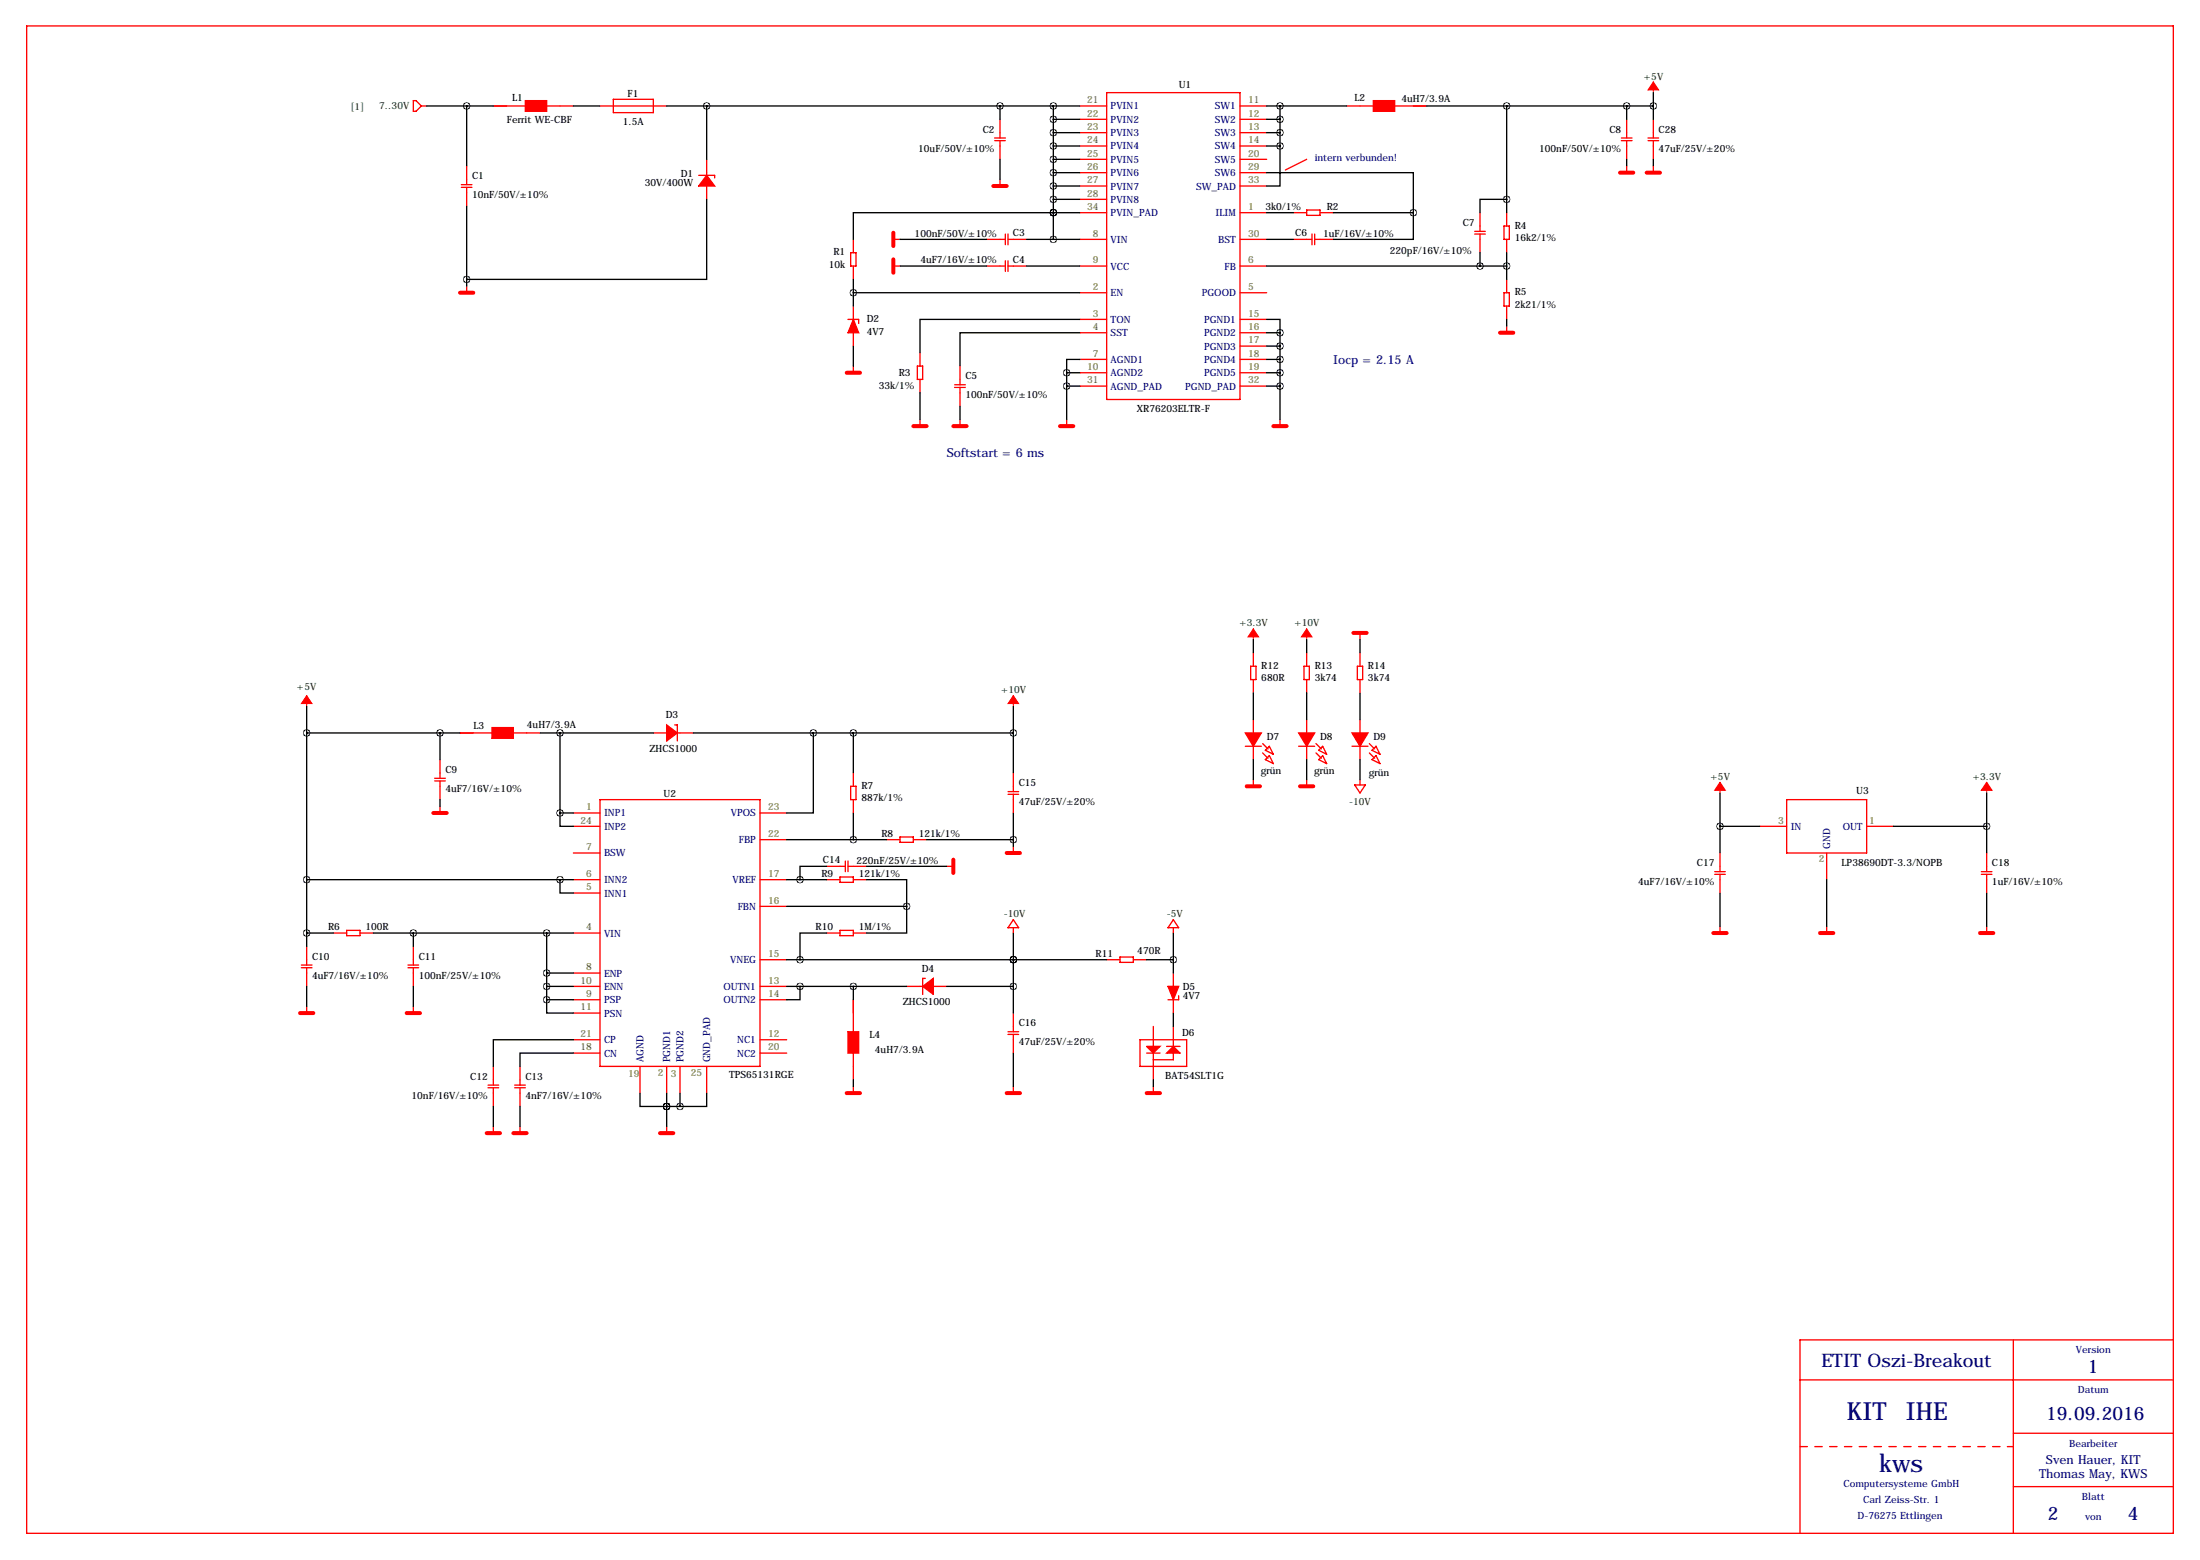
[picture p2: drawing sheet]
<svg xmlns="http://www.w3.org/2000/svg" width="419mm" height="297mm" viewBox="0 0 419 297" stroke-linecap="round" stroke-linejoin="round" font-family="sans-serif">
<g fill="none" stroke="#f00" stroke-width=".25">
<path d="M5.1 4.9h408.9v287.1h-408.9zM78.7 19.2h.5l1.1 1-1.1 1h-.5zM116.8 18.9h7.7v2.5h-7.7zM210.8 17.6h25.4v58.5h-25.4zM80.3 20.2h1M87.9 35.2h2M87.9 35.7h2M88.9 31.6v3.6M88.9 35.7v3.5M94 20.2h6.1M104.1 20.2h5.1M114.3 20.2h12.7"/>
<path d="M133.1 33.4h3v.5M134.6 30.3v7.7M189.5 26.3h2M189.5 26.8h2M190.5 22.7v3.6M190.5 26.8v3.5M190.5 34.1v1.3M205.7 20.2h5.1M205.7 22.7h5.1M205.7 25.3h5.1M205.7 27.8h5.1M205.7 30.3h5.1"/>
<path d="M205.7 32.9h5.1M205.7 35.4h5.1M205.7 38h5.1M236.2 20.2h5.1M236.2 22.7h5.1M236.2 25.3h5.1M236.2 27.8h5.1M236.2 30.3h5.1M236.2 32.9h5.1M236.2 35.4h5.1M248.9 30.3l-4 2.1M248.9 40h2.6v1h-2.6z"/>
<path d="M256.5 20.2h5.1M265.7 20.2h6.1M308.9 26.3h2M308.9 26.8h2M309.9 22.7v3.6M309.9 26.8v3.5M309.9 31.6v1.3M313.9 26.3h2.1M313.9 26.8h2.1M315 22.7v3.6M315 26.8v3.5M315 31.6v1.3"/>
<path d="M88.9 54.5v1.2M162.1 48.1h1v2.6h-1zM162.6 45.6v2.5M162.6 50.7v2.5M162.6 58.3v2.5M170.2 50.7h1.2M170.2 45.6h1.2M188 50.7h3.5M188 45.6h3.5M191.5 44.6v2M191.5 49.6v2.1M192 50.7h3.6"/>
<path d="M192 45.6h3.6M192 44.6v2M192 49.6v2.1M205.7 50.7h5.1M205.7 45.6h5.1M205.7 55.7h5.1M205.7 40.5h5.1M236.2 50.7h5.1M236.2 45.6h5.1M236.2 55.7h5.1M236.2 40.5h5.1M246.4 45.6h3.5"/>
<path d="M246.4 40.5h2.5M249.9 44.6v2M250.4 45.6h3.6M250.4 44.6v2M251.5 40.5h2.5M280.9 44.1h2.1M280.9 44.6h2.1M281.9 40.5v3.6M281.9 44.6v3.5M286.5 43h1v2.6h-1zM286.5 55.7h1v2.6h-1zM287 40.5v2.5"/>
<path d="M287 45.6v2.5M287 53.2v2.5M287 58.3v2.5M161.5 60.8h2.1v.8M162.6 63.4v2.5M162.6 69.7v1.3M174.8 69.7h1v2.5h-1zM175.3 67.2v2.5M175.3 72.2v2.6M175.3 79.9v1.2M181.9 73.3h2M181.9 73.8h2"/>
<path d="M182.9 69.7v3.6M182.9 73.8v3.5M182.9 79.9v1.2M203.2 79.9v1.2M205.7 60.8h5.1M205.7 63.4h5.1M205.7 68.4h5.1M205.7 71h5.1M205.7 73.5h5.1M236.2 60.8h5.1M236.2 63.4h5.1M236.2 68.4h5.1"/>
<path d="M236.2 71h5.1M236.2 73.5h5.1M236.2 65.9h5.1M243.8 79.9v1.2M287 62.1v1.3M87.6 139.6h6.1M97.8 139.6h5.1M124.5 139.6h7.6M128.5 138h.5v3.1M238.3 126.9h1v2.5h-1zM238.8 124.3v2.6M238.8 129.4v2.5"/>
<path d="M238.8 137v2.6M248.4 126.9h1v2.5h-1zM248.9 124.3v2.6M248.9 129.4v2.5M248.9 137v2.6M258.6 126.9h1v2.5h-1zM259.1 120.5v1.3M259.1 124.3v2.6M259.1 129.4v2.5M259.1 137v2.6M82.8 148.2h2M82.8 148.7h2"/>
<path d="M83.8 144.6v3.6M83.8 148.7v3.6M83.8 153.5v1.3M109.2 154.8h5.1M109.2 157.3h5.1M114.3 152.3h30.5v50.8h-30.5zM144.8 154.8h5.1M144.8 159.9h5.1M162.1 149.7h1v2.6h-1zM162.6 147.2v2.5M162.6 152.3v2.5M168.9 159.9h2.5"/>
<path d="M171.4 159.4h2.6v1h-2.6zM174 159.9h2.5M192 150.7h2.1M192 151.2h2.1M193 147.2v3.5M193 151.2v3.6M237.2 142.1h3.1M238.8 142.1v2.5M238.8 148.4v1.3M240.5 143.4l1.1 1M240.5 141.6l1.1 1M241.8 143.9l.8 1.5-1.6-.8z"/>
<path d="M241.8 142.1l.8 1.5-1.6-.7zM247.4 142.1h3M248.9 142.1v2.5M248.9 148.4v1.3M250.7 143.4l1 1M250.7 141.6l1 1M252 143.9l.7 1.5-1.5-.8zM252 142.1l.7 1.5-1.5-.7zM257.6 142.1h3M258.1 149.5h2l-1 1.5zM259.1 142.1v2.5M259.1 148.4v1.1"/>
<path d="M260.9 143.4l1 1M260.9 141.6l1 1M262.1 143.9l.8 1.5-1.5-.8zM262.1 142.1l.8 1.5-1.5-.7zM335.3 157.3h5.1M340.4 152.3h15.2v10.1h-15.2zM355.6 157.3h5.1M63.5 177.7h2.5M66 177.2h2.6v1h-2.6zM68.6 177.7h2.5M109.2 162.4h5.1M109.2 170h5.1"/>
<path d="M109.2 177.7h5.1M109.2 167.5h5.1M144.8 167.5h5.1M144.8 172.6h5.1M157.5 177.7h2.5M157.5 167.5h2.5M157.5 165h3.5M160 167h2.6v1h-2.6zM160 177.2h2.6v1h-2.6zM161 163.9v2.1M161.5 163.9v2.1M161.5 165h3.6"/>
<path d="M162.6 177.7h2.5M162.6 167.5h2.5M180.3 165h1.3M193 161.1v1.3M193 176.6v1.1M193 175.1l1.1 1.5h-2.1zM223.5 176.6v1.1M223.5 175.1l1 1.5h-2zM326.6 166h2.1M326.6 166.5h2.1M327.7 162.4v3.6M327.7 166.5v3.5"/>
<path d="M327.7 176.4v1.3M348 162.4v5.1M348 176.4v1.3M377.4 166h2.1M377.4 166.5h2.1M378.5 162.4v3.6M378.5 166.5v3.5M378.5 176.4v1.3M57.4 183.8h2M57.4 184.3h2M58.4 180.2v3.6M58.4 184.3v3.5"/>
<path d="M58.4 191.6v1.3M77.7 183.8h2.1M77.7 184.3h2.1M78.7 180.2v3.6M78.7 184.3v3.5M78.7 191.6v1.3M109.2 185.3h5.1M109.2 187.8h5.1M109.2 190.4h5.1M109.2 192.9h5.1M109.2 198h5.1M144.8 187.8h5.1"/>
<path d="M144.8 190.4h5.1M144.8 198h5.1M144.8 182.7h5.1M162.6 190.4v6.1M172.7 187.8h7.6M176.3 186.3h-.5v3M192 196.5h2.1M192 197h2.1M193 192.9v3.6M193 197v3.5M210.8 182.7h2.6M213.4 182.2h2.5v1h-2.5z"/>
<path d="M215.9 182.7h2.5M217.2 198h8.9v5.1h-8.9zM219.7 195.4v3.8M222.2 199.2h2.6M223.5 185.3v2.5M223.5 190.4v2.5M223.5 195.4v3.8M224.5 189.6v.8h-2M93 206.6h2M93 207.1h2M94 203.1v3.5M94 207.1v3.6"/>
<path d="M94 214.5v1.3M98 206.6h2.1M98 207.1h2.1M99.1 203.1v3.5M99.1 207.1v3.6M99.1 214.5v1.3M109.2 200.5h5.1M121.9 203.1v5M127 203.1v5M127 214.5v1.3M129.5 203.1v5M134.6 203.1v5"/>
<path d="M144.8 200.5h5.1M162.6 200.5v5.1M162.6 206.9v1.2M193 206.9v1.2M218.4 200.5h2.6M219.7 200.5v5.1M219.7 206.9v1.2M223.5 200.5v1.3h-3.8M383.5 255.1v36.9M414 255.1h-71.1v36.9M342.9 262.7h71.1M383.5 272.9h30.5"/>
<path d="M383.5 283.1h30.5"/>
</g>
<path d="M342.9 275.4h40.6" fill="none" stroke="#f00" stroke-width=".25" stroke-dasharray="1.4 1.4"/>
<g fill="#f00" stroke="#f00" stroke-width=".25">
<path d="M100.1 19.2h4v2h-4z"/>
<path d="M134.6 33.4l1.5 2h-3z"/>
<path d="M261.6 19.2h4.1v2h-4.1z"/>
<path d="M93.7 138.5h4.1v2.1h-4.1z"/>
<path d="M127 138l2 1.6-2 1.5z"/>
<path d="M175.8 187.8l2-1.5v3z"/>
<path d="M161.5 196.5h2.1v4h-2.1z"/>
<path d="M223.5 199.2l1.3 1.3h-2.6z"/>
<path d="M218.4 199.2h2.6l-1.3 1.3z"/>
<path d="M222.5 187.8h2l-1 2.6z"/>
<path d="M247.4 139.6h3l-1.5 2.5z"/>
<path d="M257.6 139.6h3l-1.5 2.5z"/>
<path d="M237.2 139.6h3.1l-1.5 2.5z"/>
<path d="M162.6 60.8l1 2.6h-2.1z"/>
</g>
<g fill="none" stroke="#f00" stroke-width=".76">
<path d="M189.2 35.4h2.6M308.6 32.9h2.5M313.7 32.9h2.5M87.6 55.7h2.6M170.2 44.3v2.5M170.2 49.4v2.5M161.3 71h2.5M285.8 63.4h2.5M174 81.1h2.5M181.6 81.1h2.5M201.9 81.1h2.6M242.6 81.1h2.5"/>
<path d="M257.8 120.5h2.5M82.5 154.8h2.6M237.5 149.7h2.5M247.6 149.7h2.6M181.6 163.7v2.5M191.8 162.4h2.5M326.4 177.7h2.5M346.7 177.7h2.5M377.2 177.7h2.5M57.1 192.9h2.6M77.5 192.9h2.5M92.7 215.8h2.5"/>
<path d="M97.8 215.8h2.5M125.7 215.8h2.6M161.3 208.1h2.5M191.8 208.1h2.5M218.4 208.1h2.6"/>
</g>
<path d="M315 15.6v2M238.8 119.7v2.1M248.9 119.7v2.1M58.4 132.4v2.1M193 132.4v2.1M327.7 149v2M378.5 149v2" fill="none" stroke="#f00" stroke-width=".19"/>
<g fill="#f00" stroke="#f00" stroke-width=".19">
<path d="M58.4 132.4l1 1.6h-2z"/>
<path d="M193 132.4l1.1 1.6h-2.1z"/>
<path d="M327.7 149l1 1.5h-2.1z"/>
<path d="M378.5 149l1 1.5h-2.1z"/>
<path d="M248.9 119.7l1 1.6h-2z"/>
<path d="M238.8 119.7l1 1.6h-2.1z"/>
<path d="M315 15.6l1 1.5h-2.1z"/>
</g>
<g fill="none" stroke="#000" stroke-width=".25">
<path d="M315 17.6v5.1M81.3 20.2h12.7M88.9 20.2v11.4M88.9 39.2v15.3M109.2 20.2h5.1M127 20.2h78.7M134.6 38v15.2h-45.7M134.6 20.2v10.1M190.5 20.2v2.5M190.5 30.3v3.8M200.7 22.7h5M200.7 25.3h5"/>
<path d="M200.7 27.8h5M200.7 20.2v25.4M200.7 38h5M200.7 30.3h5M200.7 32.9h5M200.7 35.4h5M241.3 32.9h27.9v7.6M241.3 20.2h15.2M241.3 22.7h2.5M241.3 25.3h2.5M241.3 27.8h2.5M243.8 27.8v7.6h-2.5"/>
<path d="M243.8 20.2v7.6M271.8 20.2h43.2M287 38h-5.1v2.5M287 20.2v20.3M309.9 20.2v2.5M309.9 30.3v1.3M315 30.3v1.3M162.6 53.2v5.1M162.6 55.7h43.1M171.4 45.6h16.6M171.4 50.7h16.6M195.6 45.6h10.1"/>
<path d="M195.6 50.7h10.1M200.7 40.5h-38.1v5.1M200.7 40.5h.1M200.7 40.5h5M241.3 45.6h5.1M241.3 50.7h45.7M241.3 40.5h5.1M254 40.5h15.2M269.2 40.5v5.1h-15.2M281.9 48.1v2.6M287 48.1v5.1M162.6 65.9v3.8"/>
<path d="M175.3 74.8v5.1M182.9 77.3v2.6M203.2 71h2.5M203.2 73.5h2.5M203.2 71v8.9M205.7 68.4h-2.5v2.6M205.7 63.4h-22.8v6.3M205.7 60.8h-30.4v6.4M241.3 60.8h2.5v2.6M241.3 71h2.5M241.3 73.5h2.5M241.3 63.4h2.5"/>
<path d="M241.3 65.9h2.5M241.3 68.4h2.5M243.8 63.4v16.5M287 60.8v1.3M58.4 139.6h29.2M58.4 134.5v45.7M83.8 139.6v5M102.9 139.6h21.6M106.7 139.6v15.2M132.1 139.6h60.9M154.9 139.6v15.2h-5M162.6 139.6v7.6"/>
<path d="M193 134.5v12.7M238.8 121.8v2.5M238.8 131.9v5.1M248.9 121.8v2.5M248.9 131.9v5.1M259.1 121.8v2.5M259.1 131.9v5.1M83.8 152.3v1.2M106.7 154.8v2.5h2.5M106.7 154.8h2.5M149.9 159.9h19M162.6 154.8v5.1"/>
<path d="M176.5 159.9h16.5M193 154.8v6.3M238.8 144.6v3.8M248.9 144.6v3.8M259.1 144.6v3.8M327.7 151v11.4M327.7 157.3h7.6M360.7 157.3h17.8M378.5 151v11.4M58.4 177.7h5.1M58.4 167.5h50.8M71.1 177.7h38.1"/>
<path d="M78.7 177.7v2.5M104.1 177.7v12.7M106.7 167.5v2.5h2.5M149.9 167.5h7.6M149.9 172.6h22.8M157.5 177.7h-5.1v5M157.5 165h-5.1v2.5M165.1 167.5h7.6v5.1M165.1 165h15.2M172.7 172.6v5.1h-7.6M193 177.7v15.2M223.5 177.7v7.6"/>
<path d="M327.7 170v6.4M348 167.5v8.9M378.5 170v6.4M58.4 187.8v3.8M78.7 187.8v3.8M104.1 190.4v2.5h5.1M104.1 185.3h5.1M104.1 190.4h5.1M104.1 187.8h5.1M109.2 198h-15.2v5.1M149.9 187.8h22.8M149.9 182.7h60.9"/>
<path d="M152.4 187.8v2.6h-2.5M162.6 187.8v2.6M180.3 187.8h12.7M193 182.7h.1M218.4 182.7h5.1M223.5 192.9v2.5M94 210.7v3.8M99.1 210.7v3.8M109.2 200.5h-10.1v2.6M121.9 208.1v2.6h5.1M127 210.7h.1M127 208.1v6.4"/>
<path d="M127 210.7h2.5M129.5 208.1v2.6M134.6 208.1v2.6h-5.1M162.6 205.6v1.3M193 200.5v6.4M219.7 205.6v1.3"/>
</g>
<path d="M104.1 187.8a.05 .05 0 0 0 .1 0 .05 .05 0 0 0-.1 0zM104.1 190.4a.05 .05 0 0 0 .1 0 .05 .05 0 0 0-.1 0zM104.1 185.3a.05 .05 0 0 0 .1 0 .05 .05 0 0 0-.1 0zM129.5 210.7a.05 .05 0 0 0 .1 0 .05 .05 0 0 0-.1 0zM106.6 154.8a.05 .05 0 0 0 .1 0 .05 .05 0 0 0-.1 0zM106.6 139.6a.05 .05 0 0 0 .1 0 .05 .05 0 0 0-.1 0zM106.6 167.5a.05 .05 0 0 0 .1 0 .05 .05 0 0 0-.1 0zM58.4 139.6a.05 .05 0 0 0 .1 0 .05 .05 0 0 0-.1 0zM154.9 139.6a.05 .05 0 0 0 .1 0 .05 .05 0 0 0-.1 0zM58.4 167.5a.05 .05 0 0 0 .1 0 .05 .05 0 0 0-.1 0zM58.4 177.7a.05 .05 0 0 0 .1 0 .05 .05 0 0 0-.1 0zM78.7 177.7a.05 .05 0 0 0 .1 0 .05 .05 0 0 0-.1 0zM104.1 177.7a.05 .05 0 0 0 .1 0 .05 .05 0 0 0-.1 0zM193 139.6a.05 .05 0 0 0 .1 0 .05 .05 0 0 0-.1 0zM162.5 139.6a.05 .05 0 0 0 .1 0 .05 .05 0 0 0-.1 0zM162.5 159.9a.05 .05 0 0 0 .1 0 .05 .05 0 0 0-.1 0zM193 159.9a.05 .05 0 0 0 .1 0 .05 .05 0 0 0-.1 0zM162.5 187.8a.05 .05 0 0 0 .1 0 .05 .05 0 0 0-.1 0zM172.7 172.6a.05 .05 0 0 0 .1 0 .05 .05 0 0 0-.1 0zM193 182.7a.05 .05 0 0 0 .1 0 .05 .05 0 0 0-.1 0zM193 187.8a.05 .05 0 0 0 .1 0 .05 .05 0 0 0-.1 0zM193 182.7a.05 .05 0 0 0 .1 0 .05 .05 0 0 0-.1 0zM83.8 139.6a.05 .05 0 0 0 .1 0 .05 .05 0 0 0-.1 0zM243.8 20.2a.05 .05 0 0 0 .1 0 .05 .05 0 0 0-.1 0zM243.8 22.7a.05 .05 0 0 0 .1 0 .05 .05 0 0 0-.1 0zM243.8 25.3a.05 .05 0 0 0 .1 0 .05 .05 0 0 0-.1 0zM287 20.2a.05 .05 0 0 0 .1 0 .05 .05 0 0 0-.1 0zM287 50.7a.05 .05 0 0 0 .1 0 .05 .05 0 0 0-.1 0zM314.9 20.2a.05 .05 0 0 0 .1 0 .05 .05 0 0 0-.1 0zM243.8 63.4a.05 .05 0 0 0 .1 0 .05 .05 0 0 0-.1 0zM243.8 65.9a.05 .05 0 0 0 .1 0 .05 .05 0 0 0-.1 0zM243.8 68.4a.05 .05 0 0 0 .1 0 .05 .05 0 0 0-.1 0zM243.8 71a.05 .05 0 0 0 .1 0 .05 .05 0 0 0-.1 0zM243.8 73.5a.05 .05 0 0 0 .1 0 .05 .05 0 0 0-.1 0zM309.8 20.2a.05 .05 0 0 0 .1 0 .05 .05 0 0 0-.1 0zM134.6 20.2a.05 .05 0 0 0 .1 0 .05 .05 0 0 0-.1 0zM200.6 25.3a.05 .05 0 0 0 .1 0 .05 .05 0 0 0-.1 0zM200.6 27.8a.05 .05 0 0 0 .1 0 .05 .05 0 0 0-.1 0zM200.6 30.3a.05 .05 0 0 0 .1 0 .05 .05 0 0 0-.1 0zM200.6 32.9a.05 .05 0 0 0 .1 0 .05 .05 0 0 0-.1 0zM200.6 35.4a.05 .05 0 0 0 .1 0 .05 .05 0 0 0-.1 0zM162.5 55.7a.05 .05 0 0 0 .1 0 .05 .05 0 0 0-.1 0zM287 38a.05 .05 0 0 0 .1 0 .05 .05 0 0 0-.1 0zM281.9 50.7a.05 .05 0 0 0 .1 0 .05 .05 0 0 0-.1 0zM200.6 22.7a.05 .05 0 0 0 .1 0 .05 .05 0 0 0-.1 0zM200.6 20.2a.05 .05 0 0 0 .1 0 .05 .05 0 0 0-.1 0zM200.6 38a.05 .05 0 0 0 .1 0 .05 .05 0 0 0-.1 0zM200.6 40.5a.05 .05 0 0 0 .1 0 .05 .05 0 0 0-.1 0zM200.6 40.5a.05 .05 0 0 0 .1 0 .05 .05 0 0 0-.1 0zM200.6 45.6a.05 .05 0 0 0 .1 0 .05 .05 0 0 0-.1 0zM327.6 157.3a.05 .05 0 0 0 .1 0 .05 .05 0 0 0-.1 0zM378.4 157.3a.05 .05 0 0 0 .1 0 .05 .05 0 0 0-.1 0zM243.8 27.8a.05 .05 0 0 0 .1 0 .05 .05 0 0 0-.1 0zM269.2 40.5a.05 .05 0 0 0 .1 0 .05 .05 0 0 0-.1 0zM223.5 182.7a.05 .05 0 0 0 .1 0 .05 .05 0 0 0-.1 0z" fill="#000" stroke="#000" stroke-width="1.3"/>
<g font-size="4.7" fill="#000080">
<text x="351.8" y="270.4">KIT</text>
<text x="363.1" y="270.4">IHE</text>
<text x="358" y="280.3">kws</text>
</g>
<g font-size="3.6" fill="#000080">
<text x="347" y="260.2">ETIT Oszi-Breakout</text>
<text x="397.8" y="261.5">1</text>
<text x="389.8" y="270.4">19.09.2016</text>
<text x="390.1" y="289.4">2</text>
<text x="405.4" y="289.4">4</text>
</g>
<g font-size="2.4" fill="#000080">
<text x="254" y="69.3">Iocp = 2.15 A</text>
<text x="180.3" y="87">Softstart = 6 ms</text>
<text x="388.5" y="281.4">Thomas May, KWS</text>
<text x="389.7" y="278.8">Sven Hauer, KIT</text>
</g>
<g font-size="1.9">
<text x="224.6" y="16.8">U1</text>
<text x="96.6" y="23.5">Ferrit WE-CBF</text>
<text x="97.5" y="19.2">L1</text>
<text x="118.6" y="23.8">1.5A</text>
<text x="119.6" y="18.4">F1</text>
<text x="258" y="19.2">L2</text>
<text x="267" y="19.4">4uH7/3.9A</text>
<text x="174.9" y="28.9">10uF/50V/±10%</text>
<text x="187.2" y="25.3">C2</text>
<text x="293.2" y="28.9">100nF/50V/±10%</text>
<text x="306.6" y="25.3">C8</text>
<text x="316" y="25.3">C28</text>
<text x="316" y="28.9">47uF/25V/±20%</text>
<text x="89.9" y="34.1">C1</text>
<text x="122.8" y="35.4">30V/400W</text>
<text x="129.7" y="33.6">D1</text>
<text x="89.9" y="37.8">10nF/50V/±10%</text>
<text x="241.1" y="40">3k0/1%</text>
<text x="252.7" y="40">R2</text>
<text x="174.2" y="45.1">100nF/50V/±10%</text>
<text x="192.9" y="45">C3</text>
<text x="246.7" y="45">C6</text>
<text x="252.1" y="45.1">1uF/16V/±10%</text>
<text x="278.6" y="43">C7</text>
<text x="288.5" y="43.5">R4</text>
<text x="288.5" y="45.9">16k2/1%</text>
<text x="157.9" y="51">10k</text>
<text x="158.8" y="48.6">R1</text>
<text x="175.3" y="50.2">4uF7/16V/±10%</text>
<text x="192.9" y="50">C4</text>
<text x="264.8" y="48.4">220pF/16V/±10%</text>
<text x="288.5" y="56.2">R5</text>
<text x="288.5" y="58.6">2k21/1%</text>
<text x="165.1" y="61.4">D2</text>
<text x="165.1" y="63.9">4V7</text>
<text x="171.2" y="71.5">R3</text>
<text x="167.4" y="74">33k/1%</text>
<text x="183.9" y="72.2">C5</text>
<text x="183.9" y="75.9">100nF/50V/±10%</text>
<text x="216.6" y="78.4">XR76203ELTR-F</text>
<text x="240.3" y="127.4">R12</text>
<text x="240.3" y="129.7">680R</text>
<text x="250.4" y="127.4">R13</text>
<text x="250.4" y="129.7">3k74</text>
<text x="260.6" y="127.4">R14</text>
<text x="260.6" y="129.7">3k74</text>
<text x="126.8" y="136.8">D3</text>
<text x="90.2" y="138.8">L3</text>
<text x="100.4" y="138.5">4uH7/3.9A</text>
<text x="123.7" y="143.2">ZHCS1000</text>
<text x="241.3" y="140.9">D7</text>
<text x="251.5" y="140.9">D8</text>
<text x="261.6" y="140.9">D9</text>
<text x="84.8" y="147.2">C9</text>
<text x="194.1" y="149.7">C15</text>
<text x="240.2" y="147.4">grün</text>
<text x="250.3" y="147.4">grün</text>
<text x="260.8" y="147.7">grün</text>
<text x="84.8" y="150.8">4uF7/16V/±10%</text>
<text x="126.4" y="151.8">U2</text>
<text x="164.1" y="150.2">R7</text>
<text x="164.1" y="152.6">887k/1%</text>
<text x="194.1" y="153.3">47uF/25V/±20%</text>
<text x="353.6" y="151.1">U3</text>
<text x="167.9" y="159.4">R8</text>
<text x="175" y="159.4">121k/1%</text>
<text x="156.5" y="167">R9</text>
<text x="156.8" y="164.3">C14</text>
<text x="163.2" y="164.5">220nF/25V/±10%</text>
<text x="163.6" y="167">121k/1%</text>
<text x="323.3" y="165">C17</text>
<text x="350.8" y="165">LP38690DT-3.3/NOPB</text>
<text x="379.5" y="165">C18</text>
<text x="312.1" y="168.6">4uF7/16V/±10%</text>
<text x="379.5" y="168.6">1uF/16V/±10%</text>
<text x="62.5" y="177.2">R6</text>
<text x="69.6" y="177.2">100R</text>
<text x="155.4" y="177.2">R10</text>
<text x="163.6" y="177.2">1M/1%</text>
<text x="59.4" y="182.7">C10</text>
<text x="79.8" y="182.7">C11</text>
<text x="175.6" y="185">D4</text>
<text x="208.7" y="182.2">R11</text>
<text x="216.7" y="181.7">470R</text>
<text x="59.4" y="186.4">4uF7/16V/±10%</text>
<text x="79.8" y="186.4">100nF/25V/±10%</text>
<text x="172" y="191.4">ZHCS1000</text>
<text x="225.3" y="188.6">D5</text>
<text x="225.3" y="190.2">4V7</text>
<text x="165.6" y="197.7">L4</text>
<text x="194.1" y="195.4">C16</text>
<text x="225.2" y="197.2">D6</text>
<text x="166.7" y="200.5">4uH7/3.9A</text>
<text x="194.1" y="199.1">47uF/25V/±20%</text>
<text x="78.4" y="209.2">10nF/16V/±10%</text>
<text x="89.6" y="205.6">C12</text>
<text x="100.1" y="205.6">C13</text>
<text x="100.1" y="209.2">4nF7/16V/±10%</text>
<text x="138.9" y="205.4">TPS65131RGE</text>
<text x="222" y="205.4">BAT54SLT1G</text>
</g>
<g font-size="1.9" fill="#008000">
<text x="313.2" y="15.1">+5V</text>
<text x="66.8" y="20.9">[1]</text>
<text x="72.2" y="20.8">7..30V</text>
<text x="236.1" y="119.3">+3.3V</text>
<text x="246.6" y="119.3">+10V</text>
<text x="56.6" y="131.4">+5V</text>
<text x="190.7" y="132">+10V</text>
<text x="325.9" y="148.5">+5V</text>
<text x="375.8" y="148.5">+3.3V</text>
<text x="257" y="153.3">-10V</text>
<text x="191.2" y="174.6">-10V</text>
<text x="222.3" y="174.6">-5V</text>
</g>
<g font-size="1.9" fill="#808000">
<text x="207.1" y="19.7">21</text>
<text x="207.1" y="22.2">22</text>
<text x="237.7" y="19.7">11</text>
<text x="237.7" y="22.2">12</text>
<text x="207.1" y="24.8">23</text>
<text x="207.1" y="27.3">24</text>
<text x="207.1" y="29.8">25</text>
<text x="237.7" y="24.8">13</text>
<text x="237.7" y="27.3">14</text>
<text x="237.7" y="29.8">20</text>
<text x="207.1" y="32.4">26</text>
<text x="207.1" y="34.9">27</text>
<text x="237.7" y="34.9">33</text>
<text x="237.7" y="32.4">29</text>
<text x="207.1" y="37.5">28</text>
<text x="207.1" y="40">34</text>
<text x="237.7" y="40">1</text>
<text x="208.2" y="45.1">8</text>
<text x="237.7" y="45.1">30</text>
<text x="208.2" y="50.2">9</text>
<text x="237.7" y="50.2">6</text>
<text x="208.2" y="55.2">2</text>
<text x="237.7" y="55.2">5</text>
<text x="208.2" y="60.3">3</text>
<text x="208.2" y="62.9">4</text>
<text x="237.7" y="60.3">15</text>
<text x="237.7" y="62.9">16</text>
<text x="237.7" y="65.4">17</text>
<text x="207.1" y="70.5">10</text>
<text x="208.2" y="67.9">7</text>
<text x="237.7" y="67.9">18</text>
<text x="237.7" y="70.5">19</text>
<text x="207.1" y="73">31</text>
<text x="237.7" y="73">32</text>
<text x="111.7" y="154.3">1</text>
<text x="146.3" y="154.3">23</text>
<text x="110.6" y="156.8">24</text>
<text x="111.7" y="161.9">7</text>
<text x="146.3" y="159.4">22</text>
<text x="338.8" y="156.8">3</text>
<text x="356.1" y="156.8">1</text>
<text x="111.7" y="167">6</text>
<text x="146.3" y="167">17</text>
<text x="346.5" y="164.2">2</text>
<text x="111.7" y="169.5">5</text>
<text x="146.3" y="172.1">16</text>
<text x="111.7" y="177.2">4</text>
<text x="111.7" y="184.8">8</text>
<text x="146.3" y="182.2">15</text>
<text x="110.6" y="187.3">10</text>
<text x="111.7" y="189.9">9</text>
<text x="146.3" y="187.3">13</text>
<text x="146.3" y="189.9">14</text>
<text x="110.6" y="192.4">11</text>
<text x="110.6" y="197.5">21</text>
<text x="146.3" y="197.5">12</text>
<text x="110.6" y="200">18</text>
<text x="146.3" y="200">20</text>
<text x="119.7" y="205">19</text>
<text x="125.3" y="204.9">2</text>
<text x="127.8" y="205.1">3</text>
<text x="131.6" y="204.9">25</text>
</g>
<g font-size="1.9" fill="#000080">
<text x="211.6" y="20.8">PVIN1</text>
<text x="211.6" y="23.4">PVIN2</text>
<text x="231.4" y="20.8">SW1</text>
<text x="231.4" y="23.4">SW2</text>
<text x="211.6" y="25.9">PVIN3</text>
<text x="211.6" y="28.5">PVIN4</text>
<text x="231.4" y="25.9">SW3</text>
<text x="231.4" y="28.5">SW4</text>
<text x="211.6" y="31">PVIN5</text>
<text x="211.6" y="33.5">PVIN6</text>
<text x="231.4" y="31">SW5</text>
<text x="231.4" y="33.5">SW6</text>
<text x="250.4" y="30.7">intern verbunden!</text>
<text x="211.6" y="36.1">PVIN7</text>
<text x="211.6" y="38.6">PVIN8</text>
<text x="211.6" y="41.2">PVIN_PAD</text>
<text x="227.9" y="36.1">SW_PAD</text>
<text x="231.5" y="41.2">ILIM</text>
<text x="211.6" y="46.2">VIN</text>
<text x="232.1" y="46.2">BST</text>
<text x="211.6" y="51.3">VCC</text>
<text x="233.3" y="51.3">FB</text>
<text x="211.6" y="56.4">EN</text>
<text x="228.9" y="56.4">PGOOD</text>
<text x="211.6" y="61.5">TON</text>
<text x="211.6" y="64">SST</text>
<text x="229.4" y="61.5">PGND1</text>
<text x="229.4" y="64">PGND2</text>
<text x="211.6" y="69.1">AGND1</text>
<text x="211.6" y="71.6">AGND2</text>
<text x="229.4" y="66.6">PGND3</text>
<text x="229.4" y="69.1">PGND4</text>
<text x="229.4" y="71.6">PGND5</text>
<text x="211.6" y="74.2">AGND_PAD</text>
<text x="225.8" y="74.2">PGND_PAD</text>
<text x="115.1" y="155.5">INP1</text>
<text x="139.2" y="155.5">VPOS</text>
<text x="115.1" y="158">INP2</text>
<text x="140.8" y="160.5">FBP</text>
<text x="341.1" y="158">IN</text>
<text x="348.6" y="161.7" transform="rotate(-90 348.6 161.7)">GND</text>
<text x="351" y="158">OUT</text>
<text x="115.1" y="163.1">BSW</text>
<text x="115.1" y="170.7">INN1</text>
<text x="115.1" y="168.2">INN2</text>
<text x="139.6" y="168.2">VREF</text>
<text x="140.5" y="173.2">FBN</text>
<text x="115.1" y="178.3">VIN</text>
<text x="115.1" y="185.9">ENP</text>
<text x="139.1" y="183.4">VNEG</text>
<text x="115.1" y="188.5">ENN</text>
<text x="115.1" y="191">PSP</text>
<text x="137.8" y="188.5">OUTN1</text>
<text x="137.8" y="191">OUTN2</text>
<text x="115.1" y="193.6">PSN</text>
<text x="115.1" y="198.6">CP</text>
<text x="115.1" y="201.2">CN</text>
<text x="122.6" y="202.3" transform="rotate(-90 122.6 202.3)">AGND</text>
<text x="127.7" y="202.3" transform="rotate(-90 127.7 202.3)">PGND1</text>
<text x="130.2" y="202.3" transform="rotate(-90 130.2 202.3)">PGND2</text>
<text x="135.3" y="202.3" transform="rotate(-90 135.3 202.3)">GND_PAD</text>
<text x="140.4" y="198.6">NC1</text>
<text x="140.4" y="201.2">NC2</text>
<text x="395.5" y="257.7">Version</text>
<text x="395.8" y="265.3">Datum</text>
<text x="394.2" y="275.4">Bearbeiter</text>
<text x="351.2" y="283.1">Computersysteme GmbH</text>
<text x="354.9" y="286.1">Carl Zeiss-Str. 1</text>
<text x="396.6" y="285.6">Blatt</text>
<text x="353.9" y="289.2">D-76275 Ettlingen</text>
<text x="397.2" y="289.4">von</text>
</g>
</svg>
